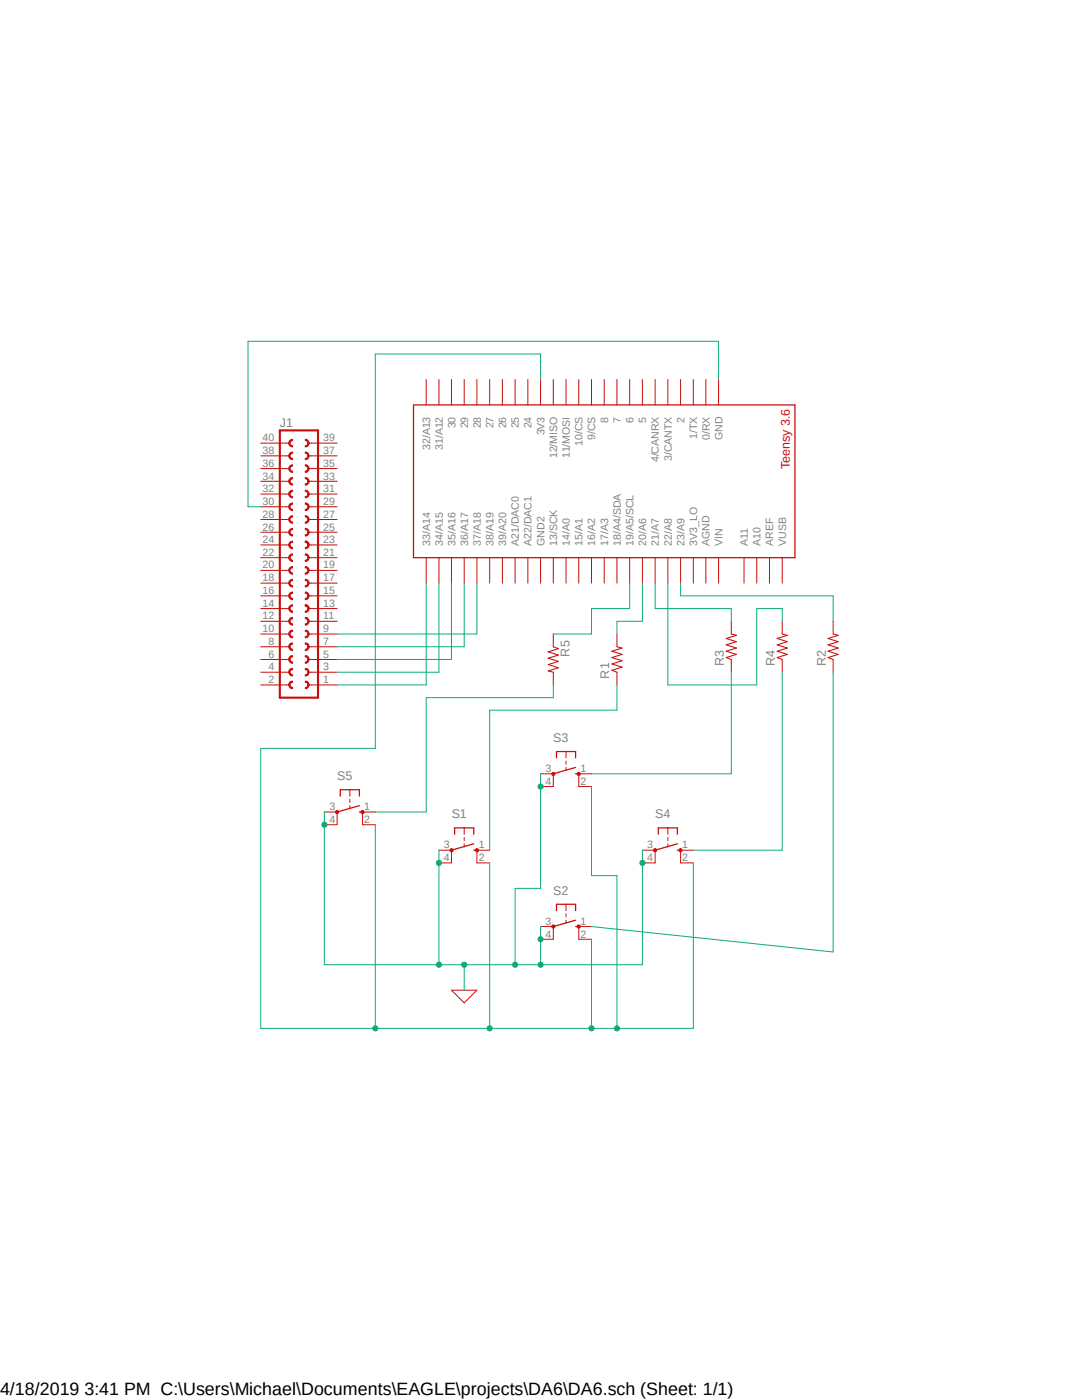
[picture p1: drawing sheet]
<svg xmlns="http://www.w3.org/2000/svg" width="216mm" height="279mm" viewBox="0 0 216 279" stroke-linecap="round" stroke-linejoin="round" font-family="sans-serif">
<path d="M47.7 68l120.5 138.3M168.2 68l-120.5 138.3" fill="none" stroke="#fff" stroke-width=".2"/>
<path d="M90.7 166.5v-1.3h3.8v1.3M94.5 169.7h.7M94.5 168.4l-4.4 1.3" fill="none" stroke="#c90d0c" stroke-width=".25"/>
<path d="M90.1 169.7v2.5M92.6 165.2v1.3M92.6 167.1v.7M92.6 168.4v.6M95.2 169.7v2.5" fill="none" stroke="#c90d0c" stroke-width=".2"/>
<path d="M89.9 169.5l.2-.2 .2 .2v.4h-.4z" fill-rule="evenodd" fill="#c90d0c"/>
<path d="M89.9 169.5l.2-.2 .2 .2v.4h-.4z" fill="none" stroke="#c90d0c" stroke-width=".2"/>
<path d="M95 169.5l.2-.2 .2 .2v.4h-.4z" fill-rule="evenodd" fill="#c90d0c"/>
<path d="M87.6 169.7h2.5M87.6 172.2h2.5M95 169.5l.2-.2 .2 .2v.4h-.4zM95.2 169.7h2.5M95.2 172.2h2.5M110.4 184.9v2.6M112.9 180.5v1.2M112.9 182.4v.6M112.9 183.6v.7M115.5 184.9v2.6" fill="none" stroke="#c90d0c" stroke-width=".2"/>
<path d="M111 181.7v-1.2h3.9v1.2M114.9 184.9h.6M114.9 183.6l-4.5 1.3" fill="none" stroke="#c90d0c" stroke-width=".25"/>
<path d="M110.2 184.7h.5v.4l-.3 .2-.2-.2-.1-.2z" fill-rule="evenodd" fill="#c90d0c"/>
<path d="M110.2 184.7h.5v.4l-.3 .2-.2-.2-.1-.2z" fill="none" stroke="#c90d0c" stroke-width=".2"/>
<path d="M115.2 184.7h.5l.1 .2-.1 .2-.2 .2-.3-.2z" fill-rule="evenodd" fill="#c90d0c"/>
<path d="M110.4 154.4v2.6M112.9 150v1.3M112.9 151.9v.6M112.9 153.2v.6M115.5 154.4v2.6M107.9 184.9h2.5M107.9 187.5h2.5M115.2 184.7h.5l.1 .2-.1 .2-.2 .2-.3-.2zM115.5 184.9h2.5M115.5 187.5h2.5" fill="none" stroke="#c90d0c" stroke-width=".2"/>
<path d="M111 151.3v-1.3h3.9v1.3M114.9 154.4h.6M114.9 153.2l-4.5 1.2" fill="none" stroke="#c90d0c" stroke-width=".25"/>
<path d="M110.2 154.2h.5v.5h-.5l-.1-.3z" fill-rule="evenodd" fill="#c90d0c"/>
<path d="M110.2 154.2h.5v.5h-.5l-.1-.3z" fill="none" stroke="#c90d0c" stroke-width=".2"/>
<path d="M115.2 154.2h.5l.1 .2-.1 .3h-.5z" fill-rule="evenodd" fill="#c90d0c"/>
<path d="M107.9 154.4h2.5M107.9 157h2.5M115.2 154.2h.5l.1 .2-.1 .3h-.5zM115.5 154.4h2.5M115.5 157h2.5M130.7 169.7v2.5M133.3 165.2v1.3M133.3 167.1v.7M133.3 168.4v.6M135.8 169.7v2.5" fill="none" stroke="#c90d0c" stroke-width=".2"/>
<path d="M131.4 166.5v-1.3h3.8v1.3M135.2 169.7h.6M135.2 168.4l-4.5 1.3" fill="none" stroke="#c90d0c" stroke-width=".25"/>
<path d="M130.5 169.5l.2-.2 .2 .2v.4h-.4z" fill-rule="evenodd" fill="#c90d0c"/>
<path d="M130.5 169.5l.2-.2 .2 .2v.4h-.4z" fill="none" stroke="#c90d0c" stroke-width=".2"/>
<path d="M135.6 169.5l.2-.2 .2 .2v.4h-.4z" fill-rule="evenodd" fill="#c90d0c"/>
<path d="M69.8 157.6v1.3M69.8 159.5v.6M67.3 162.1v2.5M69.8 160.8v.6M72.3 162.1v2.5M128.2 169.7h2.5M128.2 172.2h2.5M135.6 169.5l.2-.2 .2 .2v.4h-.4zM135.8 169.7h2.5M135.8 172.2h2.5" fill="none" stroke="#c90d0c" stroke-width=".2"/>
<path d="M67.9 158.9v-1.3h3.8v1.3M71.7 162.1h.6M71.7 160.8l-4.4 1.3" fill="none" stroke="#c90d0c" stroke-width=".25"/>
<path d="M67 161.8l.3-.1 .2 .1 .1 .3-.1 .2h-.5z" fill-rule="evenodd" fill="#c90d0c"/>
<path d="M67 161.8l.3-.1 .2 .1 .1 .3-.1 .2h-.5z" fill="none" stroke="#c90d0c" stroke-width=".2"/>
<path d="M72.1 161.8l.2-.1 .3 .1 .1 .3-.1 .2h-.5z" fill-rule="evenodd" fill="#c90d0c"/>
<g fill="none" stroke="#c90d0c" stroke-width=".2">
<path d="M85 75.7v5.1M87.6 75.7v5.1M90.1 75.7v5.1M92.6 75.7v5.1M95.2 75.7v5.1M97.7 75.7v5.1M100.2 75.7v5.1M102.8 75.7v5.1M105.3 75.7v5.1M107.9 75.7v5.1M110.4 75.7v5.1M112.9 75.7v5.1"/>
<path d="M115.5 75.7v5.1M118 75.7v5.1M120.6 75.7v5.1M123.1 75.7v5.1M125.6 75.7v5.1M128.2 75.7v5.1M130.7 75.7v5.1M133.3 75.7v5.1M135.8 75.7v5.1M138.3 75.7v5.1M140.8 75.7v5.1M143.4 75.7v5.1"/>
<path d="M85 111.3v5.1M87.6 111.3v5.1M90.1 111.3v5.1M92.6 111.3v5.1M95.2 111.3v5.1M97.7 111.3v5.1M100.2 111.3v5.1M102.8 111.3v5.1M105.3 111.3v5.1M107.9 111.3v5.1M110.4 111.3v5.1M112.9 111.3v5.1"/>
<path d="M115.5 111.3v5.1M118 111.3v5.1M120.6 111.3v5.1M123.1 111.3v5.1M125.6 111.3v5.1M128.2 111.3v5.1M130.7 111.3v5.1M133.3 111.3v5.1M135.8 111.3v5.1M138.3 111.3v5.1M140.8 111.3v5.1M143.4 111.3v5.1"/>
<path d="M148.5 111.3v5.1M151 111.3v5.1M153.5 111.3v5.1M156.1 111.3v5.1M64.7 162.1h2.6M64.7 164.6h2.6M72.1 161.8l.2-.1 .3 .1 .1 .3-.1 .2h-.5zM72.3 162.1h2.6M72.3 164.6h2.6"/>
</g>
<path d="M82.5 80.8h76.1v30.5h-76.1z" fill="none" stroke="#c90d0c" stroke-width=".25"/>
<path d="M55.8 85.9h7.7v53.3h-7.7z" fill="none" stroke="#c90d0c" stroke-width=".42"/>
<path d="M57.7 113.4l.6-.3h.1v.2a.51 .51 0 0 0-.5 .5 .51 .51 0 0 0 .5 .5v.3a.76 .76 0 0 1-.7-1.2z" fill-rule="evenodd" fill="#c90d0c"/>
<path d="M57.1 113.8h.6M57.7 113.4l.6-.3h.1v.2a.51 .51 0 0 0-.5 .5 .51 .51 0 0 0 .5 .5v.3a.76 .76 0 0 1-.7-1.2z" fill="none" stroke="#c90d0c" stroke-width=".2"/>
<path d="M57.7 116l.6-.4h.1v.3a.51 .51 0 0 0-.5 .5 .51 .51 0 0 0 .5 .5v.2a.76 .76 0 0 1-.7-1.1z" fill-rule="evenodd" fill="#c90d0c"/>
<path d="M57.1 116.4h.6M57.7 116l.6-.4h.1v.3a.51 .51 0 0 0-.5 .5 .51 .51 0 0 0 .5 .5v.2a.76 .76 0 0 1-.7-1.1z" fill="none" stroke="#c90d0c" stroke-width=".2"/>
<path d="M57.6 118.9h.3l.1 .4 .4 .1v.3a.76 .76 0 0 1-.8-.8z" fill-rule="evenodd" fill="#c90d0c"/>
<path d="M57.6 118.9h.3l.1 .4 .4 .1v.3a.76 .76 0 0 1-.8-.8z" fill="none" stroke="#c90d0c" stroke-width=".2"/>
<path d="M57.7 118.5l.6-.3h.1v.2a.5 .5 0 0 0-.5 .5h-.3z" fill-rule="evenodd" fill="#c90d0c"/>
<path d="M57.7 118.5l.6-.3h.1v.2a.5 .5 0 0 0-.5 .5h-.3z" fill="none" stroke="#c90d0c" stroke-width=".2"/>
<path d="M57.6 121.5h.3l.1 .3 .4 .2v.2a.76 .76 0 0 1-.8-.7z" fill-rule="evenodd" fill="#c90d0c"/>
<path d="M57.6 121.5h.3l.1 .3 .4 .2v.2a.76 .76 0 0 1-.8-.7z" fill="none" stroke="#c90d0c" stroke-width=".2"/>
<path d="M57.7 121l.6-.3h.1v.2a.5 .5 0 0 0-.5 .6h-.3z" fill-rule="evenodd" fill="#c90d0c"/>
<path d="M57.7 121l.6-.3h.1v.2a.5 .5 0 0 0-.5 .6h-.3z" fill="none" stroke="#c90d0c" stroke-width=".2"/>
<path d="M57.6 124h.3l.1 .3 .4 .2v.3a.76 .76 0 0 1-.8-.8z" fill-rule="evenodd" fill="#c90d0c"/>
<path d="M57.6 124h.3l.1 .3 .4 .2v.3a.76 .76 0 0 1-.8-.8z" fill="none" stroke="#c90d0c" stroke-width=".2"/>
<path d="M58 123.3l.4-.1v.3a.5 .5 0 0 0-.5 .5h-.3v-.2z" fill-rule="evenodd" fill="#c90d0c"/>
<path d="M58 123.3l.4-.1v.3a.5 .5 0 0 0-.5 .5h-.3v-.2z" fill="none" stroke="#c90d0c" stroke-width=".2"/>
<path d="M57.6 126.5h.3l.1 .4 .4 .1v.3a.76 .76 0 0 1-.8-.8z" fill-rule="evenodd" fill="#c90d0c"/>
<path d="M57.6 126.5h.3l.1 .4 .4 .1v.3a.76 .76 0 0 1-.8-.8z" fill="none" stroke="#c90d0c" stroke-width=".2"/>
<path d="M58 125.9l.4-.1v.2a.5 .5 0 0 0-.5 .5h-.3v-.1z" fill-rule="evenodd" fill="#c90d0c"/>
<path d="M58 125.9l.4-.1v.2a.5 .5 0 0 0-.5 .5h-.3v-.1z" fill="none" stroke="#c90d0c" stroke-width=".2"/>
<path d="M57.6 129.1h.3l.1 .3 .4 .2v.2a.76 .76 0 0 1-.8-.7z" fill-rule="evenodd" fill="#c90d0c"/>
<path d="M57.6 129.1h.3l.1 .3 .4 .2v.2a.76 .76 0 0 1-.8-.7z" fill="none" stroke="#c90d0c" stroke-width=".2"/>
<path d="M57.7 128.6l.6-.3h.1v.3a.5 .5 0 0 0-.5 .5h-.3z" fill-rule="evenodd" fill="#c90d0c"/>
<path d="M57.7 128.6l.6-.3h.1v.3a.5 .5 0 0 0-.5 .5h-.3z" fill="none" stroke="#c90d0c" stroke-width=".2"/>
<path d="M57.6 131.6h.3l.1 .4 .4 .1v.3a.76 .76 0 0 1-.8-.8z" fill-rule="evenodd" fill="#c90d0c"/>
<path d="M57.6 131.6h.3l.1 .4 .4 .1v.3a.76 .76 0 0 1-.8-.8z" fill="none" stroke="#c90d0c" stroke-width=".2"/>
<path d="M57.7 131.1l.6-.2h.1v.2a.5 .5 0 0 0-.5 .5h-.3z" fill-rule="evenodd" fill="#c90d0c"/>
<path d="M57.7 131.1l.6-.2h.1v.2a.5 .5 0 0 0-.5 .5h-.3z" fill="none" stroke="#c90d0c" stroke-width=".2"/>
<path d="M57.6 134.2h.3l.1 .3 .4 .2v.2a.76 .76 0 0 1-.8-.7z" fill-rule="evenodd" fill="#c90d0c"/>
<path d="M57.6 134.2h.3l.1 .3 .4 .2v.2a.76 .76 0 0 1-.8-.7z" fill="none" stroke="#c90d0c" stroke-width=".2"/>
<path d="M57.7 133.7l.6-.3h.1v.2a.5 .5 0 0 0-.5 .6h-.3z" fill-rule="evenodd" fill="#c90d0c"/>
<path d="M57.7 133.7l.6-.3h.1v.2a.5 .5 0 0 0-.5 .6h-.3z" fill="none" stroke="#c90d0c" stroke-width=".2"/>
<path d="M57.6 136.7h.3l.1 .3 .4 .2v.3a.76 .76 0 0 1-.8-.8z" fill-rule="evenodd" fill="#c90d0c"/>
<path d="M57.6 136.7h.3l.1 .3 .4 .2v.3a.76 .76 0 0 1-.8-.8z" fill="none" stroke="#c90d0c" stroke-width=".2"/>
<path d="M57.7 136.2l.6-.3h.1v.3a.5 .5 0 0 0-.5 .5h-.3z" fill-rule="evenodd" fill="#c90d0c"/>
<path d="M57.7 136.2l.6-.3h.1v.3a.5 .5 0 0 0-.5 .5h-.3z" fill="none" stroke="#c90d0c" stroke-width=".2"/>
<path d="M60.9 135.9a.68 .68 0 0 1 .8 .8h-.3a.45 .45 0 0 0-.5-.5z" fill-rule="evenodd" fill="#c90d0c"/>
<path d="M60.9 135.9a.68 .68 0 0 1 .8 .8h-.3a.45 .45 0 0 0-.5-.5z" fill="none" stroke="#c90d0c" stroke-width=".2"/>
<path d="M60.9 137.2a.5 .5 0 0 0 .5-.5h.3a.76 .76 0 0 1-.8 .8z" fill-rule="evenodd" fill="#c90d0c"/>
<path d="M60.9 137.2a.5 .5 0 0 0 .5-.5h.3a.76 .76 0 0 1-.8 .8z" fill="none" stroke="#c90d0c" stroke-width=".2"/>
<path d="M60.9 133.4a.68 .68 0 0 1 .8 .8h-.3a.45 .45 0 0 0-.5-.6z" fill-rule="evenodd" fill="#c90d0c"/>
<path d="M60.9 133.4a.68 .68 0 0 1 .8 .8h-.3a.45 .45 0 0 0-.5-.6z" fill="none" stroke="#c90d0c" stroke-width=".2"/>
<path d="M60.9 134.7a.5 .5 0 0 0 .5-.5h.3a.76 .76 0 0 1-.8 .7z" fill-rule="evenodd" fill="#c90d0c"/>
<path d="M60.9 134.7a.5 .5 0 0 0 .5-.5h.3a.76 .76 0 0 1-.8 .7z" fill="none" stroke="#c90d0c" stroke-width=".2"/>
<path d="M60.9 130.9a.68 .68 0 0 1 .8 .7h-.3a.45 .45 0 0 0-.5-.5z" fill-rule="evenodd" fill="#c90d0c"/>
<path d="M60.9 130.9a.68 .68 0 0 1 .8 .7h-.3a.45 .45 0 0 0-.5-.5z" fill="none" stroke="#c90d0c" stroke-width=".2"/>
<path d="M60.9 132.1a.5 .5 0 0 0 .5-.5h.3a.76 .76 0 0 1-.8 .8z" fill-rule="evenodd" fill="#c90d0c"/>
<path d="M60.9 132.1a.5 .5 0 0 0 .5-.5h.3a.76 .76 0 0 1-.8 .8z" fill="none" stroke="#c90d0c" stroke-width=".2"/>
<path d="M60.9 128.3a.68 .68 0 0 1 .8 .8h-.3a.45 .45 0 0 0-.5-.5z" fill-rule="evenodd" fill="#c90d0c"/>
<path d="M60.9 128.3a.68 .68 0 0 1 .8 .8h-.3a.45 .45 0 0 0-.5-.5z" fill="none" stroke="#c90d0c" stroke-width=".2"/>
<path d="M60.9 129.6a.5 .5 0 0 0 .5-.5h.3a.76 .76 0 0 1-.8 .7z" fill-rule="evenodd" fill="#c90d0c"/>
<path d="M60.9 129.6a.5 .5 0 0 0 .5-.5h.3a.76 .76 0 0 1-.8 .7z" fill="none" stroke="#c90d0c" stroke-width=".2"/>
<path d="M60.9 125.8a.68 .68 0 0 1 .8 .7h-.3a.45 .45 0 0 0-.5-.5z" fill-rule="evenodd" fill="#c90d0c"/>
<path d="M60.9 125.8a.68 .68 0 0 1 .8 .7h-.3a.45 .45 0 0 0-.5-.5z" fill="none" stroke="#c90d0c" stroke-width=".2"/>
<path d="M60.9 127a.5 .5 0 0 0 .5-.5h.3a.76 .76 0 0 1-.8 .8z" fill-rule="evenodd" fill="#c90d0c"/>
<path d="M60.9 127a.5 .5 0 0 0 .5-.5h.3a.76 .76 0 0 1-.8 .8z" fill="none" stroke="#c90d0c" stroke-width=".2"/>
<path d="M60.9 123.2a.68 .68 0 0 1 .8 .8h-.3a.45 .45 0 0 0-.5-.5z" fill-rule="evenodd" fill="#c90d0c"/>
<path d="M60.9 123.2a.68 .68 0 0 1 .8 .8h-.3a.45 .45 0 0 0-.5-.5z" fill="none" stroke="#c90d0c" stroke-width=".2"/>
<path d="M60.9 124.5a.5 .5 0 0 0 .5-.5h.3a.76 .76 0 0 1-.8 .8z" fill-rule="evenodd" fill="#c90d0c"/>
<path d="M60.9 124.5a.5 .5 0 0 0 .5-.5h.3a.76 .76 0 0 1-.8 .8z" fill="none" stroke="#c90d0c" stroke-width=".2"/>
<path d="M60.9 120.7a.76 .76 0 0 1 .8 .8h-.3a.45 .45 0 0 0-.5-.6z" fill-rule="evenodd" fill="#c90d0c"/>
<path d="M60.9 120.7a.76 .76 0 0 1 .8 .8h-.3a.45 .45 0 0 0-.5-.6z" fill="none" stroke="#c90d0c" stroke-width=".2"/>
<path d="M60.9 122a.5 .5 0 0 0 .5-.5h.3a.76 .76 0 0 1-.8 .7z" fill-rule="evenodd" fill="#c90d0c"/>
<path d="M60.9 122a.5 .5 0 0 0 .5-.5h.3a.76 .76 0 0 1-.8 .7z" fill="none" stroke="#c90d0c" stroke-width=".2"/>
<path d="M60.9 115.6a.76 .76 0 0 1 .8 .8h-.3a.45 .45 0 0 0-.5-.5z" fill-rule="evenodd" fill="#c90d0c"/>
<path d="M60.9 115.6a.76 .76 0 0 1 .8 .8h-.3a.45 .45 0 0 0-.5-.5z" fill="none" stroke="#c90d0c" stroke-width=".2"/>
<path d="M60.9 116.9a.5 .5 0 0 0 .5-.5h.3a.76 .76 0 0 1-.8 .7z" fill-rule="evenodd" fill="#c90d0c"/>
<path d="M60.9 116.9a.5 .5 0 0 0 .5-.5h.3a.76 .76 0 0 1-.8 .7z" fill="none" stroke="#c90d0c" stroke-width=".2"/>
<path d="M60.9 113.1a.76 .76 0 0 1 .8 .7h-.3a.45 .45 0 0 0-.5-.5z" fill-rule="evenodd" fill="#c90d0c"/>
<path d="M60.9 113.1a.76 .76 0 0 1 .8 .7h-.3a.45 .45 0 0 0-.5-.5z" fill="none" stroke="#c90d0c" stroke-width=".2"/>
<path d="M60.9 114.3a.5 .5 0 0 0 .5-.5h.3a.76 .76 0 0 1-.8 .8z" fill-rule="evenodd" fill="#c90d0c"/>
<path d="M60.9 114.3a.5 .5 0 0 0 .5-.5h.3a.76 .76 0 0 1-.8 .8z" fill="none" stroke="#c90d0c" stroke-width=".2"/>
<path d="M60.9 118.2a.76 .76 0 0 1 .8 .7h-.3a.45 .45 0 0 0-.5-.5z" fill-rule="evenodd" fill="#c90d0c"/>
<path d="M60.9 118.2a.76 .76 0 0 1 .8 .7h-.3a.45 .45 0 0 0-.5-.5z" fill="none" stroke="#c90d0c" stroke-width=".2"/>
<path d="M60.9 119.4a.5 .5 0 0 0 .5-.5h.3a.76 .76 0 0 1-.8 .8z" fill-rule="evenodd" fill="#c90d0c"/>
<g fill="none" stroke="#c90d0c" stroke-width=".2">
<path d="M57.1 118.9h.6M60.9 119.4a.5 .5 0 0 0 .5-.5h.3a.76 .76 0 0 1-.8 .8zM57.1 121.5h.6M57.1 124h.6M57.1 126.5h.6M57.1 129.1h.6M57.1 131.6h.6M57.1 134.2h.6M57.1 136.7h.6M61.6 124h.6M61.6 126.5h.6M61.6 129.1h.6"/>
<path d="M61.6 131.6h.6M61.6 134.2h.6M61.6 136.7h.6"/>
</g>
<path d="M60.9 120.7a.76 .76 0 0 1 .8 .8h-.3a.45 .45 0 0 0-.5-.6z" fill-rule="evenodd" fill="#c90d0c"/>
<path d="M61.6 118.9h.6M61.6 116.4h.6M61.6 113.8h.6M60.9 120.7a.76 .76 0 0 1 .8 .8h-.3a.45 .45 0 0 0-.5-.6zM61.6 121.5h.6" fill="none" stroke="#c90d0c" stroke-width=".2"/>
<path d="M57.7 100.7l.6-.3h.1v.2a.51 .51 0 0 0-.5 .5 .51 .51 0 0 0 .5 .5v.3a.76 .76 0 0 1-.7-1.2z" fill-rule="evenodd" fill="#c90d0c"/>
<path d="M57.1 101.1h.6M57.7 100.7l.6-.3h.1v.2a.51 .51 0 0 0-.5 .5 .51 .51 0 0 0 .5 .5v.3a.76 .76 0 0 1-.7-1.2z" fill="none" stroke="#c90d0c" stroke-width=".2"/>
<path d="M57.7 103.3l.6-.4h.1v.3a.51 .51 0 0 0-.5 .5 .51 .51 0 0 0 .5 .5v.2a.76 .76 0 0 1-.7-1.1z" fill-rule="evenodd" fill="#c90d0c"/>
<path d="M57.1 103.7h.6M57.7 103.3l.6-.4h.1v.3a.51 .51 0 0 0-.5 .5 .51 .51 0 0 0 .5 .5v.2a.76 .76 0 0 1-.7-1.1z" fill="none" stroke="#c90d0c" stroke-width=".2"/>
<path d="M57.6 106.2h.3v.2l.5 .3v.3a.76 .76 0 0 1-.8-.8z" fill-rule="evenodd" fill="#c90d0c"/>
<path d="M57.6 106.2h.3v.2l.5 .3v.3a.76 .76 0 0 1-.8-.8z" fill="none" stroke="#c90d0c" stroke-width=".2"/>
<path d="M57.7 105.8l.6-.3h.1v.2a.5 .5 0 0 0-.5 .5h-.3z" fill-rule="evenodd" fill="#c90d0c"/>
<path d="M57.7 105.8l.6-.3h.1v.2a.5 .5 0 0 0-.5 .5h-.3z" fill="none" stroke="#c90d0c" stroke-width=".2"/>
<path d="M57.6 108.8h.3v.2l.5 .3v.2a.76 .76 0 0 1-.8-.7z" fill-rule="evenodd" fill="#c90d0c"/>
<path d="M57.6 108.8h.3v.2l.5 .3v.2a.76 .76 0 0 1-.8-.7z" fill="none" stroke="#c90d0c" stroke-width=".2"/>
<path d="M57.7 108.3l.6-.3h.1v.2a.5 .5 0 0 0-.5 .6h-.3z" fill-rule="evenodd" fill="#c90d0c"/>
<path d="M57.7 108.3l.6-.3h.1v.2a.5 .5 0 0 0-.5 .6h-.3z" fill="none" stroke="#c90d0c" stroke-width=".2"/>
<path d="M57.6 111.3h.3l.1 .3 .4 .2v.3a.76 .76 0 0 1-.8-.8z" fill-rule="evenodd" fill="#c90d0c"/>
<path d="M57.6 111.3h.3l.1 .3 .4 .2v.3a.76 .76 0 0 1-.8-.8z" fill="none" stroke="#c90d0c" stroke-width=".2"/>
<path d="M57.7 110.9l.6-.4h.1v.3a.5 .5 0 0 0-.5 .5h-.3z" fill-rule="evenodd" fill="#c90d0c"/>
<path d="M57.7 110.9l.6-.4h.1v.3a.5 .5 0 0 0-.5 .5h-.3z" fill="none" stroke="#c90d0c" stroke-width=".2"/>
<path d="M60.9 110.5a.76 .76 0 0 1 .8 .8h-.3a.45 .45 0 0 0-.5-.5z" fill-rule="evenodd" fill="#c90d0c"/>
<path d="M60.9 110.5a.76 .76 0 0 1 .8 .8h-.3a.45 .45 0 0 0-.5-.5z" fill="none" stroke="#c90d0c" stroke-width=".2"/>
<path d="M60.9 111.8a.5 .5 0 0 0 .5-.5h.3a.76 .76 0 0 1-.8 .8z" fill-rule="evenodd" fill="#c90d0c"/>
<path d="M60.9 111.8a.5 .5 0 0 0 .5-.5h.3a.76 .76 0 0 1-.8 .8z" fill="none" stroke="#c90d0c" stroke-width=".2"/>
<path d="M60.9 108a.76 .76 0 0 1 .8 .8h-.3a.45 .45 0 0 0-.5-.6z" fill-rule="evenodd" fill="#c90d0c"/>
<path d="M60.9 108a.76 .76 0 0 1 .8 .8h-.3a.45 .45 0 0 0-.5-.6z" fill="none" stroke="#c90d0c" stroke-width=".2"/>
<path d="M60.9 109.3a.5 .5 0 0 0 .5-.5h.3a.76 .76 0 0 1-.8 .7z" fill-rule="evenodd" fill="#c90d0c"/>
<path d="M60.9 109.3a.5 .5 0 0 0 .5-.5h.3a.76 .76 0 0 1-.8 .7z" fill="none" stroke="#c90d0c" stroke-width=".2"/>
<path d="M60.9 102.9a.76 .76 0 0 1 .8 .8h-.3a.5 .5 0 0 0-.5-.5z" fill-rule="evenodd" fill="#c90d0c"/>
<path d="M60.9 102.9a.76 .76 0 0 1 .8 .8h-.3a.5 .5 0 0 0-.5-.5z" fill="none" stroke="#c90d0c" stroke-width=".2"/>
<path d="M60.9 104.2a.5 .5 0 0 0 .5-.5h.3a.76 .76 0 0 1-.8 .7z" fill-rule="evenodd" fill="#c90d0c"/>
<path d="M60.9 104.2a.5 .5 0 0 0 .5-.5h.3a.76 .76 0 0 1-.8 .7z" fill="none" stroke="#c90d0c" stroke-width=".2"/>
<path d="M60.9 100.4a.76 .76 0 0 1 .8 .7h-.3a.5 .5 0 0 0-.5-.5z" fill-rule="evenodd" fill="#c90d0c"/>
<path d="M60.9 100.4a.76 .76 0 0 1 .8 .7h-.3a.5 .5 0 0 0-.5-.5z" fill="none" stroke="#c90d0c" stroke-width=".2"/>
<path d="M60.9 101.6a.45 .45 0 0 0 .5-.5h.3a.76 .76 0 0 1-.8 .8z" fill-rule="evenodd" fill="#c90d0c"/>
<path d="M60.9 101.6a.45 .45 0 0 0 .5-.5h.3a.76 .76 0 0 1-.8 .8z" fill="none" stroke="#c90d0c" stroke-width=".2"/>
<path d="M60.9 105.5a.76 .76 0 0 1 .8 .7h-.3a.45 .45 0 0 0-.5-.5z" fill-rule="evenodd" fill="#c90d0c"/>
<path d="M60.9 105.5a.76 .76 0 0 1 .8 .7h-.3a.45 .45 0 0 0-.5-.5z" fill="none" stroke="#c90d0c" stroke-width=".2"/>
<path d="M60.9 106.7a.5 .5 0 0 0 .5-.5h.3a.76 .76 0 0 1-.8 .8z" fill-rule="evenodd" fill="#c90d0c"/>
<path d="M57.1 106.2h.6M57.1 108.8h.6M57.1 111.3h.6M60.9 106.7a.5 .5 0 0 0 .5-.5h.3a.76 .76 0 0 1-.8 .8zM61.6 111.3h.6" fill="none" stroke="#c90d0c" stroke-width=".2"/>
<path d="M60.9 108a.76 .76 0 0 1 .8 .8h-.3a.45 .45 0 0 0-.5-.6z" fill-rule="evenodd" fill="#c90d0c"/>
<path d="M60.9 108a.76 .76 0 0 1 .8 .8h-.3a.45 .45 0 0 0-.5-.6zM61.6 108.8h.6M61.6 106.2h.6M61.6 103.7h.6M61.6 101.1h.6" fill="none" stroke="#c90d0c" stroke-width=".2"/>
<path d="M57.6 98.6h.3a.5 .5 0 0 0 .5 .5v.3a.76 .76 0 0 1-.8-.8z" fill-rule="evenodd" fill="#c90d0c"/>
<path d="M57.6 98.6h.3a.5 .5 0 0 0 .5 .5v.3a.76 .76 0 0 1-.8-.8z" fill="none" stroke="#c90d0c" stroke-width=".2"/>
<path d="M57.7 98.2l.7-.4v.3l-.4 .2-.1 .3h-.3z" fill-rule="evenodd" fill="#c90d0c"/>
<path d="M57.7 98.2l.7-.4v.3l-.4 .2-.1 .3h-.3z" fill="none" stroke="#c90d0c" stroke-width=".2"/>
<path d="M57.6 96.1h.3a.5 .5 0 0 0 .5 .5v.2a.76 .76 0 0 1-.8-.7z" fill-rule="evenodd" fill="#c90d0c"/>
<path d="M57.6 96.1h.3a.5 .5 0 0 0 .5 .5v.2a.76 .76 0 0 1-.8-.7z" fill="none" stroke="#c90d0c" stroke-width=".2"/>
<path d="M57.7 95.6l.7-.3v.2l-.4 .2-.1 .4h-.3z" fill-rule="evenodd" fill="#c90d0c"/>
<path d="M57.7 95.6l.7-.3v.2l-.4 .2-.1 .4h-.3z" fill="none" stroke="#c90d0c" stroke-width=".2"/>
<path d="M60.9 95.3a.76 .76 0 0 1 .8 .8h-.3a.5 .5 0 0 0-.5-.6z" fill-rule="evenodd" fill="#c90d0c"/>
<path d="M60.9 95.3a.76 .76 0 0 1 .8 .8h-.3a.5 .5 0 0 0-.5-.6z" fill="none" stroke="#c90d0c" stroke-width=".2"/>
<path d="M60.9 97.8a.76 .76 0 0 1 .8 .8h-.3a.5 .5 0 0 0-.5-.5z" fill-rule="evenodd" fill="#c90d0c"/>
<path d="M60.9 97.8a.76 .76 0 0 1 .8 .8h-.3a.5 .5 0 0 0-.5-.5z" fill="none" stroke="#c90d0c" stroke-width=".2"/>
<path d="M60.9 99.1a.45 .45 0 0 0 .5-.5h.3a.76 .76 0 0 1-.8 .8z" fill-rule="evenodd" fill="#c90d0c"/>
<path d="M60.9 99.1a.45 .45 0 0 0 .5-.5h.3a.76 .76 0 0 1-.8 .8z" fill="none" stroke="#c90d0c" stroke-width=".2"/>
<path d="M60.9 96.6a.45 .45 0 0 0 .5-.5h.3a.76 .76 0 0 1-.8 .7z" fill-rule="evenodd" fill="#c90d0c"/>
<path d="M57.1 98.6h.6M57.1 96.1h.6M60.9 96.6a.45 .45 0 0 0 .5-.5h.3a.76 .76 0 0 1-.8 .7zM61.6 98.6h.6M61.6 96.1h.6" fill="none" stroke="#c90d0c" stroke-width=".2"/>
<path d="M57.7 93.1l.6-.3h.1v.2a.51 .51 0 0 0-.5 .5 .51 .51 0 0 0 .5 .5v.3a.76 .76 0 0 1-.7-1.2z" fill-rule="evenodd" fill="#c90d0c"/>
<path d="M57.1 93.5h.6M57.7 93.1l.6-.3h.1v.2a.51 .51 0 0 0-.5 .5 .51 .51 0 0 0 .5 .5v.3a.76 .76 0 0 1-.7-1.2z" fill="none" stroke="#c90d0c" stroke-width=".2"/>
<path d="M60.9 92.8a.76 .76 0 0 1 .8 .7h-.3a.5 .5 0 0 0-.5-.5z" fill-rule="evenodd" fill="#c90d0c"/>
<path d="M60.9 92.8a.76 .76 0 0 1 .8 .7h-.3a.5 .5 0 0 0-.5-.5z" fill="none" stroke="#c90d0c" stroke-width=".2"/>
<path d="M60.9 94a.45 .45 0 0 0 .5-.5h.3a.76 .76 0 0 1-.8 .8z" fill-rule="evenodd" fill="#c90d0c"/>
<path d="M60.9 94a.45 .45 0 0 0 .5-.5h.3a.76 .76 0 0 1-.8 .8zM61.6 93.5h.6" fill="none" stroke="#c90d0c" stroke-width=".2"/>
<path d="M57.6 91h.3a.5 .5 0 0 0 .5 .5v.2a.76 .76 0 0 1-.8-.7z" fill-rule="evenodd" fill="#c90d0c"/>
<path d="M57.6 91h.3a.5 .5 0 0 0 .5 .5v.2a.76 .76 0 0 1-.8-.7z" fill="none" stroke="#c90d0c" stroke-width=".2"/>
<path d="M57.7 90.6l.7-.4v.3l-.4 .1-.1 .4h-.3z" fill-rule="evenodd" fill="#c90d0c"/>
<path d="M57.7 90.6l.7-.4v.3l-.4 .1-.1 .4h-.3z" fill="none" stroke="#c90d0c" stroke-width=".2"/>
<path d="M57.6 88.4h.3a.5 .5 0 0 0 .5 .5v.3a.76 .76 0 0 1-.8-.8z" fill-rule="evenodd" fill="#c90d0c"/>
<path d="M57.6 88.4h.3a.5 .5 0 0 0 .5 .5v.3a.76 .76 0 0 1-.8-.8z" fill="none" stroke="#c90d0c" stroke-width=".2"/>
<path d="M57.7 88l.7-.3v.2l-.4 .2-.1 .3h-.3z" fill-rule="evenodd" fill="#c90d0c"/>
<path d="M57.7 88l.7-.3v.2l-.4 .2-.1 .3h-.3z" fill="none" stroke="#c90d0c" stroke-width=".2"/>
<path d="M60.9 87.7a.76 .76 0 0 1 .8 .7h-.3a.5 .5 0 0 0-.5-.5z" fill-rule="evenodd" fill="#c90d0c"/>
<path d="M60.9 87.7a.76 .76 0 0 1 .8 .7h-.3a.5 .5 0 0 0-.5-.5z" fill="none" stroke="#c90d0c" stroke-width=".2"/>
<path d="M60.9 90.2a.76 .76 0 0 1 .8 .8h-.3a.5 .5 0 0 0-.5-.5z" fill-rule="evenodd" fill="#c90d0c"/>
<path d="M60.9 90.2a.76 .76 0 0 1 .8 .8h-.3a.5 .5 0 0 0-.5-.5z" fill="none" stroke="#c90d0c" stroke-width=".2"/>
<path d="M60.9 91.5a.45 .45 0 0 0 .5-.5h.3a.76 .76 0 0 1-.8 .7z" fill-rule="evenodd" fill="#c90d0c"/>
<path d="M60.9 91.5a.45 .45 0 0 0 .5-.5h.3a.76 .76 0 0 1-.8 .7z" fill="none" stroke="#c90d0c" stroke-width=".2"/>
<path d="M60.9 88.9a.45 .45 0 0 0 .5-.5h.3a.76 .76 0 0 1-.8 .8z" fill-rule="evenodd" fill="#c90d0c"/>
<g fill="none" stroke="#c90d0c" stroke-width=".2">
<path d="M52 91h5.7M52 88.4h5.7M52 98.6h5.1M52 96.1h5.1M52 93.5h5.1M60.9 88.9a.45 .45 0 0 0 .5-.5h.3a.76 .76 0 0 1-.8 .8zM61.6 91h5.7M61.6 88.4h5.7M62.2 98.6h5.1M62.2 96.1h5.1M62.2 93.5h5.1M52 118.9h5.1"/>
<path d="M52 116.4h5.1M52 113.8h5.1M52 111.3h5.1M52 108.8h5.1M52 106.2h5.1M52 103.7h5.1M52 101.1h5.1M62.2 118.9h5.1M62.2 116.4h5.1M62.2 113.8h5.1M62.2 111.3h5.1M62.2 108.8h5.1"/>
<path d="M62.2 106.2h5.1M62.2 103.7h5.1M62.2 101.1h5.1M52 136.7h5.1M52 134.2h5.1M52 131.6h5.1M52 129.1h5.1M52 126.5h5.1M52 124h5.1M52 121.5h5.1M62.2 136.7h5.1M62.2 134.2h5.1"/>
<path d="M62.2 131.6h5.1M62.2 129.1h5.1M62.2 126.5h5.1M62.2 124h5.1M62.2 121.5h5.1M110.4 126.5v2.6M110.4 134.2v2.5M123.1 126.5v2.6M123.1 134.2v2.5M145.9 124v2.5M145.9 131.6v2.6M156.1 124v2.5"/>
<path d="M156.1 131.6v2.6M166.2 124v2.5M166.2 131.6v2.6M90.1 197.6h5.1l-2.6 2.6z"/>
</g>
<path d="M110.4 129.1l1 .4-2 .6 2 .6-2 .7 2 .6-2 .6 2 .7-2 .6 1 .3M123.1 129.1l1 .2-2 .7 2 .6-2 .6 2 .7-2 .6 2 .6-2 .7 1 .4M145.9 126.5l1 .3-2 .6 2 .7-2 .6 2 .6-2 .7 2 .6-2 .6 1 .4M156.1 126.5l1 .3-2 .6 2 .7-2 .6 2 .6-2 .7 2 .6-2 .6 1 .4M166.2 126.5l1.1 .3-2.1 .6 2.1 .7-2.1 .6 2.1 .6-2.1 .7 2.1 .6-2.1 .6 1 .4" fill="none" stroke="#c90d0c" stroke-width=".21"/>
<path d="M107.9 75.7v-5h-33v78.7h-22.9v55.8h45.7v-33M85 116.4v20.3h-17.7M87.6 116.4v17.8h-20.3M90.1 116.4v15.2h-22.8M92.6 116.4v12.7h-25.3M95.2 116.4v10.1h-27.9M74.9 164.6v40.6" fill="none" stroke="#0dab76" stroke-width=".2"/>
<circle cx="74.9" cy="205.2" r=".51" fill="#0dab76"/>
<g fill="none" stroke="#0dab76" stroke-width=".2">
<path d="M118 187.5v17.7h-20.3"/>
<circle cx="74.9" cy="205.2" r=".51"/>
</g>
<circle cx="97.7" cy="205.2" r=".51" fill="#0dab76"/>
<g fill="none" stroke="#0dab76" stroke-width=".2">
<path d="M138.3 172.2v33h-15.2"/>
<circle cx="97.7" cy="205.2" r=".51"/>
</g>
<circle cx="118" cy="205.2" r=".51" fill="#0dab76"/>
<g fill="none" stroke="#0dab76" stroke-width=".2">
<path d="M118 157v17.8h5.1v30.4h-5.1"/>
<circle cx="118" cy="205.2" r=".51"/>
</g>
<circle cx="123.1" cy="205.2" r=".51" fill="#0dab76"/>
<g fill="none" stroke="#0dab76" stroke-width=".2">
<path d="M143.4 75.7v-7.6h-93.9v33h2.5M125.6 116.4v5.1h-7.6v5h-7.6M128.2 116.4v7.6h-5.1v2.5M130.7 116.4v5.1h15.2v2.5M133.3 116.4v20.3h17.7v-15.2h5.1v2.5M135.8 116.4v2.5h30.4v5.1M110.4 136.7v2.5h-25.4v22.9h-10.1M123.1 136.7v5h-25.4v28M145.9 134.2v20.2h-27.9M156.1 134.2v35.5h-17.8M166.2 134.2v55.8l-48.2-5.1M64.7 162.1v2.5"/>
<circle cx="123.1" cy="205.2" r=".51"/>
</g>
<circle cx="64.7" cy="164.6" r=".51" fill="#0dab76"/>
<g fill="none" stroke="#0dab76" stroke-width=".2">
<path d="M107.9 157v20.3h-5.1v15.2h-15.2v-22.8M64.7 164.6v27.9"/>
<circle cx="64.7" cy="164.6" r=".51"/>
</g>
<circle cx="87.6" cy="172.2" r=".51" fill="#0dab76"/>
<g fill="none" stroke="#0dab76" stroke-width=".2">
<path d="M107.9 154.4v2.6"/>
<circle cx="87.6" cy="172.2" r=".51"/>
</g>
<circle cx="107.9" cy="157" r=".51" fill="#0dab76"/>
<g fill="none" stroke="#0dab76" stroke-width=".2">
<path d="M64.7 192.5h22.9"/>
<circle cx="107.9" cy="157" r=".51"/>
</g>
<circle cx="87.6" cy="192.5" r=".51" fill="#0dab76"/>
<g fill="none" stroke="#0dab76" stroke-width=".2">
<path d="M107.9 184.9v7.6h-5.1"/>
<circle cx="87.6" cy="192.5" r=".51"/>
</g>
<circle cx="102.8" cy="192.5" r=".51" fill="#0dab76"/>
<circle cx="102.8" cy="192.5" r=".51" fill="none" stroke="#0dab76" stroke-width=".2"/>
<circle cx="107.9" cy="187.5" r=".51" fill="#0dab76"/>
<g fill="none" stroke="#0dab76" stroke-width=".2">
<path d="M128.2 169.7v22.8h-20.3"/>
<circle cx="107.9" cy="187.5" r=".51"/>
</g>
<circle cx="107.9" cy="192.5" r=".51" fill="#0dab76"/>
<circle cx="107.9" cy="192.5" r=".51" fill="none" stroke="#0dab76" stroke-width=".2"/>
<circle cx="128.2" cy="172.2" r=".51" fill="#0dab76"/>
<g fill="none" stroke="#0dab76" stroke-width=".2">
<path d="M92.6 192.5v5.1"/>
<circle cx="128.2" cy="172.2" r=".51"/>
</g>
<circle cx="92.6" cy="192.5" r=".51" fill="#0dab76"/>
<circle cx="92.6" cy="192.5" r=".51" fill="none" stroke="#0dab76" stroke-width=".2"/>
<text font-size="3.6" x="0" y="278.4">4/18/2019 3:41 PM C:\Users\Michael\Documents\EAGLE\projects\DA6\DA6.sch (Sheet: 1/1)</text>
<g font-size="2.5" fill="#808080">
<text x="55.8" y="85.1">J1</text>
<text x="113.7" y="131" transform="rotate(-90 113.7 131)">R5</text>
<text x="121.6" y="135.4" transform="rotate(-90 121.6 135.4)">R1</text>
<text x="144.4" y="132.9" transform="rotate(-90 144.4 132.9)">R3</text>
<text x="154.6" y="132.9" transform="rotate(-90 154.6 132.9)">R4</text>
<text x="164.8" y="132.9" transform="rotate(-90 164.8 132.9)">R2</text>
<text x="110.4" y="148.1">S3</text>
<text x="67.3" y="155.7">S5</text>
<text x="90.1" y="163.3">S1</text>
<text x="130.7" y="163.3">S4</text>
<text x="110.4" y="178.6">S2</text>
</g>
<text font-size="2.5" fill="#c90d0c" x="157.6" y="93.6" transform="rotate(-90 157.6 93.6)">Teensy 3.6</text>
<g font-size="2.1" fill="#808080">
<text x="52.4" y="88.1">40</text>
<text x="64.5" y="88.1">39</text>
<text x="85.8" y="89.9" transform="rotate(-90 85.8 89.9)">32/A13</text>
<text x="88.3" y="89.9" transform="rotate(-90 88.3 89.9)">31/A12</text>
<text x="90.9" y="85.5" transform="rotate(-90 90.9 85.5)">30</text>
<text x="93.4" y="85.5" transform="rotate(-90 93.4 85.5)">29</text>
<text x="95.9" y="85.5" transform="rotate(-90 95.9 85.5)">28</text>
<text x="98.5" y="85.5" transform="rotate(-90 98.5 85.5)">27</text>
<text x="101" y="85.5" transform="rotate(-90 101 85.5)">26</text>
<text x="103.5" y="85.5" transform="rotate(-90 103.5 85.5)">25</text>
<text x="106.1" y="85.5" transform="rotate(-90 106.1 85.5)">24</text>
<text x="108.6" y="86.9" transform="rotate(-90 108.6 86.9)">3V3</text>
<text x="116.2" y="89" transform="rotate(-90 116.2 89)">10/CS</text>
<text x="118.8" y="87.8" transform="rotate(-90 118.8 87.8)">9/CS</text>
<text x="121.3" y="84.3" transform="rotate(-90 121.3 84.3)">8</text>
<text x="123.9" y="84.3" transform="rotate(-90 123.9 84.3)">7</text>
<text x="126.4" y="84.3" transform="rotate(-90 126.4 84.3)">6</text>
<text x="128.9" y="84.3" transform="rotate(-90 128.9 84.3)">5</text>
<text x="136.6" y="84.3" transform="rotate(-90 136.6 84.3)">2</text>
<text x="139.1" y="87.6" transform="rotate(-90 139.1 87.6)">1/TX</text>
<text x="141.6" y="87.8" transform="rotate(-90 141.6 87.8)">0/RX</text>
<text x="144.1" y="87.8" transform="rotate(-90 144.1 87.8)">GND</text>
<text x="52.4" y="95.7">34</text>
<text x="52.4" y="93.2">36</text>
<text x="52.4" y="90.6">38</text>
<text x="64.5" y="95.7">33</text>
<text x="64.5" y="93.2">35</text>
<text x="64.5" y="90.6">37</text>
<text x="111.2" y="91.5" transform="rotate(-90 111.2 91.5)">12/MISO</text>
<text x="113.7" y="91.3" transform="rotate(-90 113.7 91.3)">11/MOSI</text>
<text x="131.5" y="92.3" transform="rotate(-90 131.5 92.3)">4/CANRX</text>
<text x="134" y="92.1" transform="rotate(-90 134 92.1)">3/CANTX</text>
<text x="52.4" y="100.8">30</text>
<text x="52.4" y="98.3">32</text>
<text x="64.5" y="100.8">29</text>
<text x="64.5" y="98.3">31</text>
<text x="52.4" y="105.9">26</text>
<text x="52.4" y="103.3">28</text>
<text x="64.5" y="105.9">25</text>
<text x="64.5" y="103.3">27</text>
<text x="52.4" y="113.5">20</text>
<text x="52.4" y="111">22</text>
<text x="52.4" y="108.4">24</text>
<text x="64.5" y="113.5">19</text>
<text x="64.5" y="111">21</text>
<text x="64.5" y="108.4">23</text>
<text x="85.8" y="109" transform="rotate(-90 85.8 109)">33/A14</text>
<text x="88.3" y="109" transform="rotate(-90 88.3 109)">34/A15</text>
<text x="90.9" y="109" transform="rotate(-90 90.9 109)">35/A16</text>
<text x="93.4" y="109" transform="rotate(-90 93.4 109)">36/A17</text>
<text x="95.9" y="109" transform="rotate(-90 95.9 109)">37/A18</text>
<text x="98.5" y="109" transform="rotate(-90 98.5 109)">38/A19</text>
<text x="101" y="109" transform="rotate(-90 101 109)">39/A20</text>
<text x="103.5" y="109" transform="rotate(-90 103.5 109)">A21/DAC0</text>
<text x="106.1" y="109" transform="rotate(-90 106.1 109)">A22/DAC1</text>
<text x="108.6" y="109" transform="rotate(-90 108.6 109)">GND2</text>
<text x="111.2" y="109" transform="rotate(-90 111.2 109)">13/SCK</text>
<text x="113.7" y="109" transform="rotate(-90 113.7 109)">14/A0</text>
<text x="116.2" y="109" transform="rotate(-90 116.2 109)">15/A1</text>
<text x="118.8" y="109" transform="rotate(-90 118.8 109)">16/A2</text>
<text x="121.3" y="109" transform="rotate(-90 121.3 109)">17/A3</text>
<text x="123.9" y="109" transform="rotate(-90 123.9 109)">18/A4/SDA</text>
<text x="126.4" y="109" transform="rotate(-90 126.4 109)">19/A5/SCL</text>
<text x="128.9" y="109" transform="rotate(-90 128.9 109)">20/A6</text>
<text x="131.5" y="109" transform="rotate(-90 131.5 109)">21/A7</text>
<text x="134" y="109" transform="rotate(-90 134 109)">22/A8</text>
<text x="136.6" y="109" transform="rotate(-90 136.6 109)">23/A9</text>
<text x="139.1" y="109" transform="rotate(-90 139.1 109)">3V3_LO</text>
<text x="141.6" y="109" transform="rotate(-90 141.6 109)">AGND</text>
<text x="144.1" y="109" transform="rotate(-90 144.1 109)">VIN</text>
<text x="149.2" y="109" transform="rotate(-90 149.2 109)">A11</text>
<text x="151.8" y="109" transform="rotate(-90 151.8 109)">A10</text>
<text x="154.3" y="109" transform="rotate(-90 154.3 109)">AREF</text>
<text x="156.8" y="109" transform="rotate(-90 156.8 109)">VUSB</text>
<text x="52.4" y="118.5">16</text>
<text x="52.4" y="116">18</text>
<text x="64.5" y="118.5">15</text>
<text x="64.5" y="116">17</text>
<text x="52.4" y="123.6">12</text>
<text x="52.4" y="121.1">14</text>
<text x="64.5" y="123.6">11</text>
<text x="64.5" y="121.1">13</text>
<text x="52.4" y="126.2">10</text>
<text x="53.6" y="131.2">6</text>
<text x="53.6" y="128.7">8</text>
<text x="64.5" y="131.2">5</text>
<text x="64.5" y="128.7">7</text>
<text x="64.5" y="126.2">9</text>
<text x="53.6" y="136.3">2</text>
<text x="53.6" y="133.8">4</text>
<text x="64.5" y="136.3">1</text>
<text x="64.5" y="133.8">3</text>
<text x="108.9" y="154.1">3</text>
<text x="115.8" y="154.1">1</text>
<text x="65.7" y="161.7">3</text>
<text x="72.7" y="161.7">1</text>
<text x="108.9" y="156.6">4</text>
<text x="115.8" y="156.6">2</text>
<text x="65.7" y="164.3">4</text>
<text x="72.7" y="164.3">2</text>
<text x="88.6" y="169.3">3</text>
<text x="88.6" y="171.9">4</text>
<text x="95.5" y="169.3">1</text>
<text x="95.5" y="171.9">2</text>
<text x="129.2" y="169.3">3</text>
<text x="129.2" y="171.9">4</text>
<text x="136.1" y="171.9">2</text>
<text x="136.1" y="169.3">1</text>
<text x="108.9" y="184.6">3</text>
<text x="115.8" y="184.6">1</text>
<text x="108.9" y="187.1">4</text>
<text x="115.8" y="187.1">2</text>
</g>
</svg>
